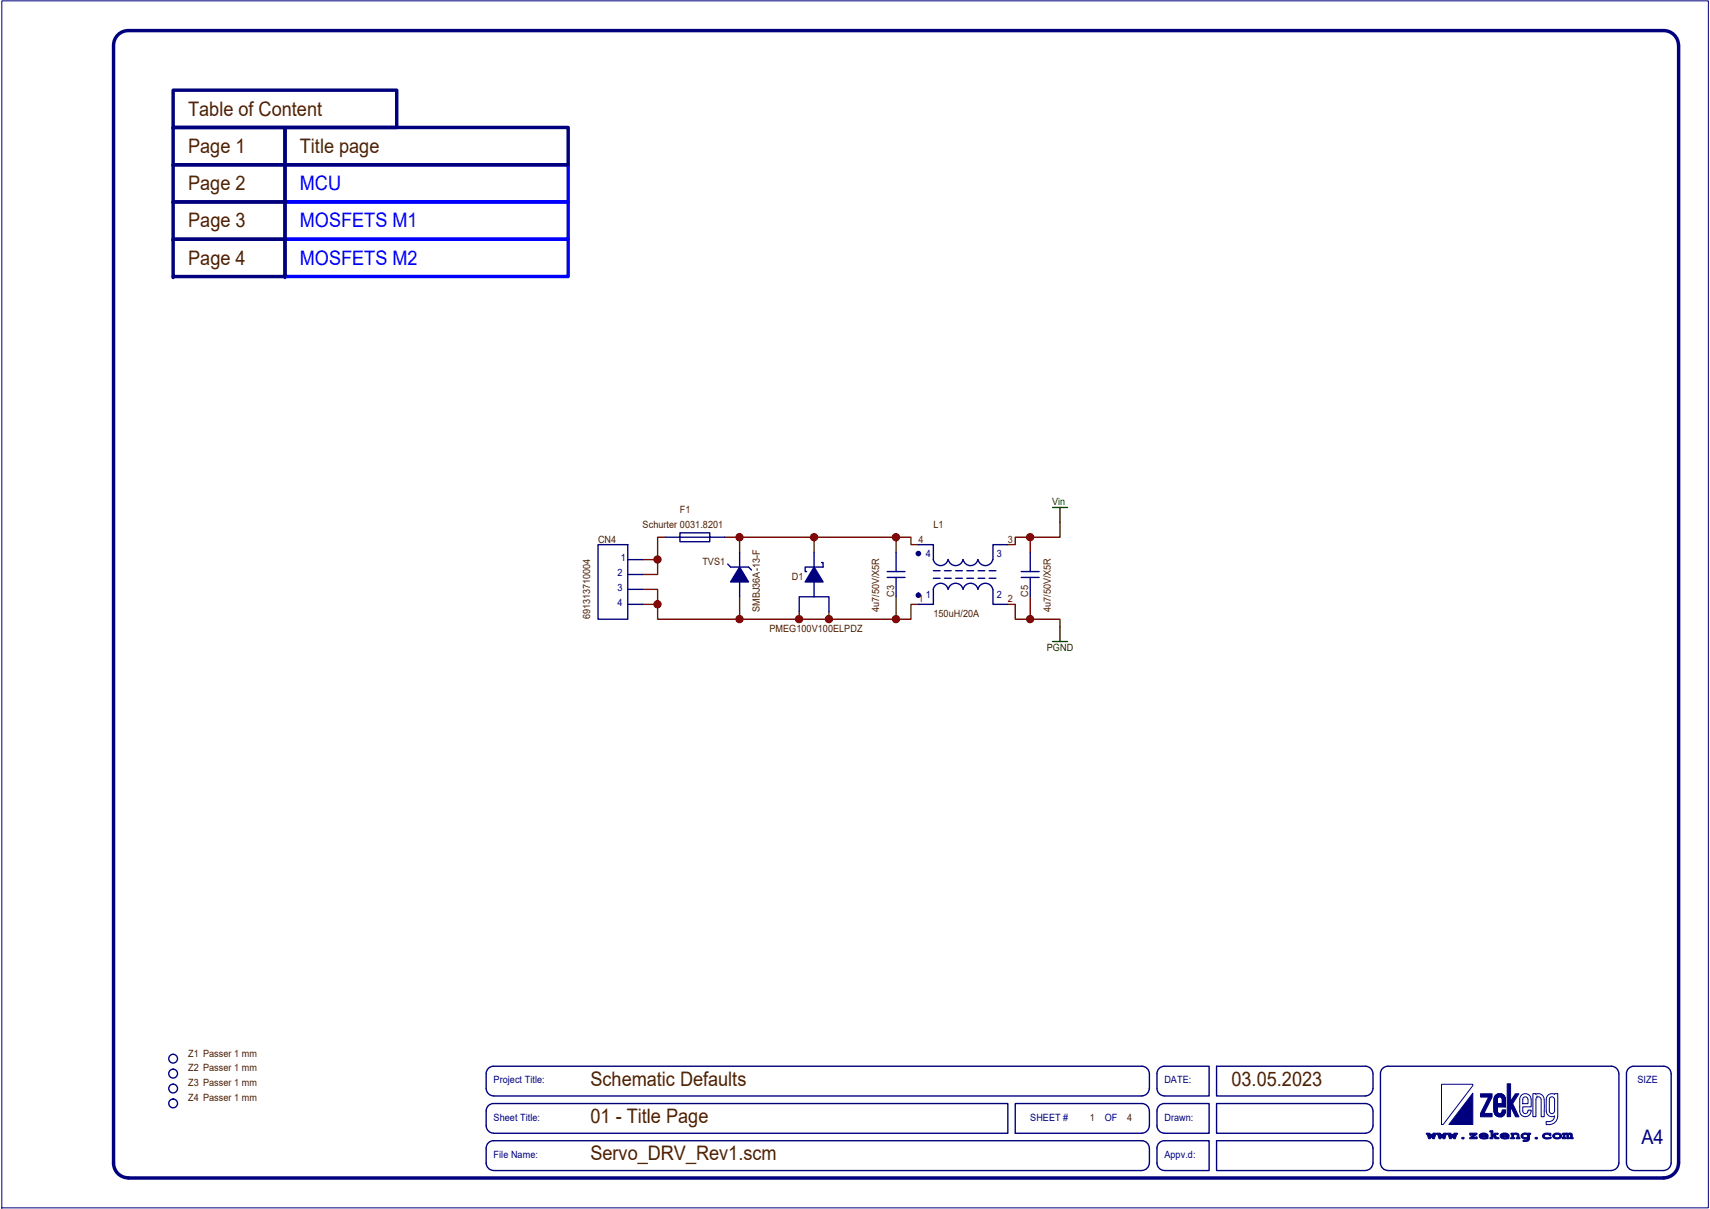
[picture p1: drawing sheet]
<svg xmlns="http://www.w3.org/2000/svg" width="297mm" height="210mm" viewBox="0 0 297 210" stroke-linecap="round" stroke-linejoin="round" font-family="sans-serif">
<path d="M49.5 28.6h49.2v6.5h-49.2z" fill="none" stroke="#00f" stroke-width=".6"/>
<circle cx="49.5" cy="35.1" r=".3" fill="#00f"/>
<path d="M49.5 35.1h49.2v6.5h-49.2z" fill="none" stroke="#00f" stroke-width=".6"/>
<circle cx="49.5" cy="41.6" r=".3" fill="#00f"/>
<path d="M49.5 41.6h49.2v6.4h-49.2z" fill="none" stroke="#00f" stroke-width=".6"/>
<circle cx="49.5" cy="48" r=".3" fill="#00f"/>
<g fill="none" stroke="#7e0000" stroke-width=".24">
<path d="M111.6 97.2h2.6M114.2 97.2v2.6h-2.6M115.5 93.3h-1.3v3.9M125.9 93.3h29.8M128.5 93.3v2.6M141.4 93.3v2.6M155.7 93.3h2.5v1.3h1.3M155.7 93.3v2.6M179 93.3h-2.6v1.3h-1.3M179 93.3v2.6M184.1 90.7v2.6h-5.1M111.6 102.4h2.6v2.6"/>
<path d="M111.6 105h2.6M114.2 105v2.5h14.3M128.5 107.5h27.2M128.5 103.7v3.8M138.8 106.3v1.2M144 106.3v1.2M155.7 103.7v3.8M159.5 105h-1.3v2.5h-2.5M175.1 105h1.3v2.5h2.6M179 107.5h5.1v1.3M179 103.7v3.8"/>
</g>
<path d="M30.1 28.6h19.4v6.5h-19.4z" fill="none" stroke="#00007e" stroke-width=".6"/>
<circle cx="30.1" cy="35.1" r=".3" fill="#00007e"/>
<path d="M30.1 22.1h19.4v6.5h-19.4z" fill="none" stroke="#00007e" stroke-width=".6"/>
<circle cx="30.1" cy="28.6" r=".3" fill="#00007e"/>
<path d="M30.1 15.7h38.8v6.4h-38.8z" fill="none" stroke="#00007e" stroke-width=".6"/>
<circle cx="30.1" cy="22.1" r=".3" fill="#00007e"/>
<path d="M49.5 22.1h49.2v6.5h-49.2z" fill="none" stroke="#00007e" stroke-width=".6"/>
<circle cx="49.5" cy="28.6" r=".3" fill="#00007e"/>
<g fill="none" stroke="#00007e" stroke-width=".17">
<path d="M250.4 188.3h5.4v.3l-5.1 6.7h-.3zM259.5 193a.97 .97 0 0 0 1 1 .97 .97 0 0 0 1-1M259.5 190.9v2.1M259.5 190.9a.97 .97 0 0 1 1-1 .97 .97 0 0 1 1 1M260.1 193a.47 .47 0 0 0 .5 .4 .47 .47 0 0 0 .4-.6h.5v.2M260.1 190.9a.45 .45 0 0 1 .4-.4 .45 .45 0 0 1 .4 .4M261 190.9v.8h-.9v-.8M261.5 190.9v1.3h-1.4v.8M264 193a.98 .98 0 0 0 1 1 .98 .98 0 0 0 1-1M264 190.9v2.1M264 190.9a.98 .98 0 0 1 1-1 .98 .98 0 0 1 1 1M264.5 193a.47 .47 0 0 0 .6 .4 .47 .47 0 0 0 .3-.6h.6v.2"/>
<path d="M264.5 190.9a.45 .45 0 0 1 .5-.4 .45 .45 0 0 1 .4 .4M265.4 190.9v.8h-.9v-.8M266 190.9v1.3h-1.5v.8M266.8 190.1l.1-.1a.99 .99 0 0 1 1.3 .9M266.8 190.1v-.2h-.5v4.1h.5v-3.1M266.8 190.9a.45 .45 0 0 1 .4-.4 .45 .45 0 0 1 .5 .4M267 190.4h.1M268.2 190.9v3.1h-.5v-3.1M268.6 193a.95 .95 0 0 0 1.4 .8M268.6 190.9v2.1M268.6 190.9a.98 .98 0 0 1 1.4-.8v-.2h.6v4a1.41 1.41 0 0 1-1.4 1.4M269.1 190.9v2.1"/>
<path d="M269.1 190.9a.45 .45 0 0 1 .5-.4 .45 .45 0 0 1 .4 .4M269.2 194.8h-.6v.5h.6M270 193.8v.1a.84 .84 0 0 1-.8 .9M270 190.9v2.1a.44 .44 0 0 1-.4 .4 .44 .44 0 0 1-.5-.4"/>
</g>
<g fill="#00007e" stroke="#00007e" stroke-width=".17">
<path d="M255.8 189.9v5.4h-4.1z" fill-rule="evenodd"/>
<path d="M247.8 196.8h.5l.1 .2h-.2l.1 .3 .2-.2 .3-.1 .2 .4 .1-.4-.2-.1h.7l-.4 .9h-.3l-.2-.4-.2 .3a.3 .3 0 0 1-.4 0 .3 .3 0 0 1-.1-.4z" fill-rule="evenodd"/>
<path d="M249.6 196.8h.6v.2h-.2l.1 .3 .2-.2 .3-.1 .2 .4 .1-.4-.2-.1 .6-.1 .1 .2-.3 .3a.33 .33 0 0 1-.1 .4 .33 .33 0 0 1-.4-.1l-.1-.2-.2 .3-.3 .1z" fill-rule="evenodd"/>
<path d="M251.4 196.9h.7l-.2 .1 .1 .3 .1-.2 .3-.1 .2 .4 .1-.4h-.2l.1-.2h.5l.1 .2-.2 .1-.2 .7h-.3l-.2-.4-.2 .3-.3 .1z" fill-rule="evenodd"/>
<path d="M255.3 196.8h1.2l.1 .2-.8 .6 .7-.2 .1 .4h-1.3v-.2l.8-.6h-.4l-.3 .2z" fill-rule="evenodd"/>
<path d="M257 197a.87 .87 0 0 1 1.5 .4h-1.2l.4 .2h.8l-.2 .2a1.41 1.41 0 0 1-1.3-.2l-.1-.4zM257.3 197.2h.9a.63 .63 0 0 0-.9 0z" fill-rule="evenodd"/>
<path d="M258.8 196.4h.5l.1 .7 .2-.3 .7 .1-.1 .1-.6 .2 .7 .4 .1 .1-.7 .1v-.2l-.3-.2-.1 .4-.5-.1 .2-.2v-.9h-.2z" fill-rule="evenodd"/>
<path d="M260.7 197a.84 .84 0 0 1 .8-.2 .84 .84 0 0 1 .6 .6h-1.2l.4 .2h.8l-.1 .2a1.41 1.41 0 0 1-1.3-.2l-.1-.4zM260.9 197.2h.9a.63 .63 0 0 0-.9 0z" fill-rule="evenodd"/>
<path d="M262.5 196.9h.4a.6 .6 0 0 1 .7 0 .6 .6 0 0 1 .3 .6l.1 .1v.2l-.6-.1 .2-.2v-.3a.35 .35 0 0 0-.4-.2 .35 .35 0 0 0-.3 .2v.3l.2 .2h-.7l.2-.2v-.4z" fill-rule="evenodd"/>
<path d="M264.4 197a.92 .92 0 0 1 1-.1l.5-.1v.2l-.2 .1v.7a.76 .76 0 0 1-1.2 .4l.1-.2h.7l.1-.3a.75 .75 0 0 1-1.2-.5zM264.6 197.1v.1a.39 .39 0 0 0 .4 .4 .39 .39 0 0 0 .3-.4 .51 .51 0 0 0-.7-.1z" fill-rule="evenodd"/>
<path d="M268.1 197l.4-.2h.8l.1 .4h-.2a.5 .5 0 0 0-.5-.2 .5 .5 0 0 0-.4 .4 1.02 1.02 0 0 0 1.1 .1l.1 .2a1.22 1.22 0 0 1-1.5-.2l-.1-.3z" fill-rule="evenodd"/>
<path d="M269.9 196.9a.76 .76 0 0 1 .9-.1 .76 .76 0 0 1 .4 .7 .85 .85 0 0 1-.8 .3 .85 .85 0 0 1-.7-.6zM270.1 197.2a.45 .45 0 0 0 .4 .4 .45 .45 0 0 0 .5-.4l-.1-.1a.61 .61 0 0 0-.8 .1z" fill-rule="evenodd"/>
<path d="M271.4 196.9l.9-.1a.61 .61 0 0 1 .8 .3v.5h.2l-.1 .2h-.4l-.1-.8-.2 .1v.4l.2 .2-.1 .1h-.4l-.1-.8-.3 .1v.4l.2 .2-.5 .1-.1-.2h.1v-.5z" fill-rule="evenodd"/>
<path d="M261.8 188.2h.6v3.1l.8-1.3h.6l-1 1.7 1.1 2.3h-.6l-.9-1.8v1.8h-.6z" fill-rule="evenodd"/>
<path d="M260.2 193.9v.1h.6v-.1z" fill-rule="evenodd"/>
<path d="M260 193.8v.1h1v-.1z" fill-rule="evenodd"/>
<path d="M259.8 193.7v.1h1.4v-.1z" fill-rule="evenodd"/>
<path d="M259.7 193.5v.2h1.6v-.2z" fill-rule="evenodd"/>
<path d="M259.6 193.4v.1h1.7v-.1z" fill-rule="evenodd"/>
<path d="M259.6 193.3v.1h.7v-.1z" fill-rule="evenodd"/>
<path d="M260.7 193.3v.1h.7v-.1z" fill-rule="evenodd"/>
<path d="M259.6 193.2v.1h.5v-.1z" fill-rule="evenodd"/>
<path d="M260.9 193.2v.1h.5v-.1z" fill-rule="evenodd"/>
<path d="M259.5 193.1v.1h.6v-.1z" fill-rule="evenodd"/>
<path d="M260.9 193.1v.1h.6v-.1z" fill-rule="evenodd"/>
<path d="M259.5 193v.1h.5v-.1z" fill-rule="evenodd"/>
<path d="M261 193v.1h.5v-.1z" fill-rule="evenodd"/>
<path d="M259.5 192.9v.1h.5v-.1z" fill-rule="evenodd"/>
<path d="M261 192.9v.1h.5v-.1z" fill-rule="evenodd"/>
<path d="M259.5 192.8v.1h.5v-.1z" fill-rule="evenodd"/>
<path d="M261 192.8v.1h.5v-.1z" fill-rule="evenodd"/>
<path d="M259.5 192.7v.1h.5v-.1z" fill-rule="evenodd"/>
<path d="M259.5 192.6v.1h.5v-.1z" fill-rule="evenodd"/>
<path d="M259.5 192.5v.1h.5v-.1z" fill-rule="evenodd"/>
<path d="M259.5 192.4v.1h.5v-.1z" fill-rule="evenodd"/>
<path d="M259.5 192.2v.2h.5v-.2z" fill-rule="evenodd"/>
<path d="M259.5 192.1v.1h2v-.1z" fill-rule="evenodd"/>
<path d="M259.5 192v.1h2v-.1z" fill-rule="evenodd"/>
<path d="M259.5 191.9v.1h2v-.1z" fill-rule="evenodd"/>
<path d="M259.5 191.8v.1h2v-.1z" fill-rule="evenodd"/>
<path d="M259.5 191.7v.1h2v-.1z" fill-rule="evenodd"/>
<path d="M259.5 191.6v.1h.5v-.1z" fill-rule="evenodd"/>
<path d="M261 191.6v.1h.5v-.1z" fill-rule="evenodd"/>
<path d="M259.5 191.5v.1h.5v-.1z" fill-rule="evenodd"/>
<path d="M261 191.5v.1h.5v-.1z" fill-rule="evenodd"/>
<path d="M259.5 191.4v.1h.5v-.1z" fill-rule="evenodd"/>
<path d="M261 191.4v.1h.5v-.1z" fill-rule="evenodd"/>
<path d="M259.5 191.3v.1h.5v-.1z" fill-rule="evenodd"/>
<path d="M261 191.3v.1h.5v-.1z" fill-rule="evenodd"/>
<path d="M259.5 191.2v.1h.5v-.1z" fill-rule="evenodd"/>
<path d="M261 191.2v.1h.5v-.1z" fill-rule="evenodd"/>
<path d="M259.5 191.1v.1h.5v-.1z" fill-rule="evenodd"/>
<path d="M261 191.1v.1h.5v-.1z" fill-rule="evenodd"/>
<path d="M259.5 190.9v.2h.5v-.2z" fill-rule="evenodd"/>
<path d="M261 190.9v.2h.5v-.2z" fill-rule="evenodd"/>
<path d="M259.5 190.8v.1h.5v-.1z" fill-rule="evenodd"/>
<path d="M261 190.8v.1h.5v-.1z" fill-rule="evenodd"/>
<path d="M259.5 190.7v.1h.6v-.1z" fill-rule="evenodd"/>
<path d="M260.9 190.7v.1h.6v-.1z" fill-rule="evenodd"/>
<path d="M259.5 190.6v.1h.6v-.1z" fill-rule="evenodd"/>
<path d="M260.9 190.6v.1h.5v-.1z" fill-rule="evenodd"/>
<path d="M259.6 190.5v.1h.6v-.1z" fill-rule="evenodd"/>
<path d="M260.8 190.5v.1h.6v-.1z" fill-rule="evenodd"/>
<path d="M259.6 190.4v.1h1.8v-.1z" fill-rule="evenodd"/>
<path d="M259.7 190.3v.1h1.6v-.1z" fill-rule="evenodd"/>
<path d="M259.8 190.2v.1h1.4v-.1z" fill-rule="evenodd"/>
<path d="M259.9 190.1v.1h1.2v-.1z" fill-rule="evenodd"/>
<path d="M260.1 190v.1h.8v-.1z" fill-rule="evenodd"/>
<path d="M257.2 190h2v.5l-1.4 2.9h1.4v.6h-2v-.6l1.4-2.9h-1.4z" fill-rule="evenodd"/>
<circle cx="254.2" cy="197.7" r=".18"/>
<circle cx="266.9" cy="197.7" r=".18"/>
</g>
<path d="M30.1 35.1h19.4v6.5h-19.4z" fill="none" stroke="#00007e" stroke-width=".6"/>
<circle cx="30.1" cy="41.6" r=".3" fill="#00007e"/>
<path d="M30.1 41.6h19.4v6.4h-19.4z" fill="none" stroke="#00007e" stroke-width=".6"/>
<circle cx="30.1" cy="48" r=".3" fill="#00007e"/>
<g fill="#7e0000" stroke="#7e0000" stroke-width=".17">
<circle cx="114.2" cy="97.2" r=".64"/>
<circle cx="114.2" cy="104.9" r=".64"/>
<circle cx="178.9" cy="93.3" r=".64"/>
<circle cx="155.6" cy="93.3" r=".64"/>
<circle cx="155.6" cy="107.5" r=".64"/>
<circle cx="178.9" cy="107.5" r=".64"/>
<circle cx="138.8" cy="107.5" r=".64"/>
<circle cx="144" cy="107.5" r=".64"/>
<circle cx="128.5" cy="107.5" r=".64"/>
<circle cx="141.4" cy="93.3" r=".64"/>
<circle cx="128.5" cy="93.3" r=".64"/>
</g>
<path d="M291.6 7.9a2.58 2.58 0 0 0-2.6-2.6h-266.7a2.57 2.57 0 0 0-2.6 2.6v194.1M291.6 7.9v194.1M19.7 202a2.58 2.58 0 0 0 2.6 2.6h266.7a2.63 2.63 0 0 0 2.6-2.6" fill="none" stroke="#00007e" stroke-width=".6"/>
<g fill="none" stroke="#00007e" stroke-width=".24">
<path d="M103.9 94.6h5.1v12.9h-5.1zM109 97.2h2.6M109 99.8h2.6M115.5 93.3h2.6v-.8h5.2v.8h2.6M118.1 93.3h5.2v.8h-5.2zM126.4 98l.5 .5h3.1l.5 .5M128.5 95.9v2.6M141.4 95.9v2.6M142.7 97.7h.3v.8h-3.1v.8h.2M154.1 99.3h3.1M155.7 95.9v3.4M159.5 94.6h2.6v2.6a1.3 1.3 0 0 0 1.3 1 1.3 1.3 0 0 0 1.3-1"/>
<path d="M162.1 99.1h1.2M164.1 99.1h1.1M164.7 97.2a1.3 1.3 0 0 0 1.3 1 1.3 1.3 0 0 0 1.3-1 1.32 1.32 0 0 0 1.3 1 1.32 1.32 0 0 0 1.3-1M166 99.1h1.2M168 99.1h1.1M169.9 97.2a1.3 1.3 0 0 0 1.3 1 1.3 1.3 0 0 0 1.2-1M169.9 99.1h1.2M171.8 99.1h1.2M175.1 94.6h-2.6v2.6M177.4 99.3h3.1M179 95.9v3.4M109 102.4h2.6"/>
<path d="M109 105h2.6M128.5 101.1v2.6M141.4 101.1v2.6h-2.6v2.6M141.4 103.7h2.6v2.6M154.1 100.3h3.1M155.7 100.3v3.4M162.1 100.4h1.2M164.1 100.4h1.1M164.7 102.3a1.31 1.31 0 0 0-1.3-1 1.31 1.31 0 0 0-1.3 1v2.7h-2.6M164.7 102.3a1.31 1.31 0 0 1 1.3-1 1.31 1.31 0 0 1 1.3 1 1.32 1.32 0 0 1 1.3-1 1.32 1.32 0 0 1 1.3 1M166 100.4h1.2M168 100.4h1.1"/>
<path d="M169.9 102.3a1.31 1.31 0 0 1 1.3-1 1.31 1.31 0 0 1 1.2 1M169.9 100.4h1.2M171.8 100.4h1.2M172.5 102.4v2.6h2.6M177.4 100.3h3.1M179 100.3v3.4M84.5 189a1.29 1.29 0 0 0 1.2 1.3l112.7 .1M84.5 195.5a1.29 1.29 0 0 0 1.2 1.3h89.4v-5.1h-89.4a1.27 1.27 0 0 0-1.2 1.2v2.6M198.3 191.7a1.29 1.29 0 0 1 1.3 1.2M198.3 185.2a1.29 1.29 0 0 1 1.3 1.3M198.3 198.1a1.3 1.3 0 0 1 1.3 1.3M198.4 191.7h-22v5.1h22"/>
<path d="M198.4 185.2h-112.7a1.27 1.27 0 0 0-1.2 1.3v2.6M198.4 198.1h-112.7a1.28 1.28 0 0 0-1.2 1.3v2.6M199.6 195.5a1.31 1.31 0 0 1-1.3 1.3M199.6 189a1.31 1.31 0 0 1-1.3 1.3M199.7 193v2.5M199.7 186.5v2.6M199.7 199.4v2.6M201 189a1.29 1.29 0 0 0 1.2 1.3M201 195.5a1.29 1.29 0 0 0 1.2 1.3M202.2 185.2a1.27 1.27 0 0 0-1.2 1.3v2.6M202.2 191.7a1.27 1.27 0 0 0-1.2 1.2v2.6M202.2 198.1a1.28 1.28 0 0 0-1.2 1.3v2.6"/>
<path d="M202.3 185.2h7.7v5.2h-7.7M202.3 191.7h7.7v5.1h-7.7M202.3 198.1h7.7v5.2h-7.7M238.5 189a1.34 1.34 0 0 1-1.3 1.4h-25.9v-5.2h25.9a1.29 1.29 0 0 1 1.3 1.3v2.6M238.5 195.5a1.34 1.34 0 0 1-1.3 1.3h-25.9v-5.1h25.9a1.29 1.29 0 0 1 1.3 1.2v2.6M279.9 185.2a1.29 1.29 0 0 1 1.3 1.3M279.9 185.2h-38.8a1.28 1.28 0 0 0-1.3 1.3v15.5M281.2 186.5v15.5M283.8 185.2a1.27 1.27 0 0 0-1.3 1.3v15.5M283.8 185.2h5.2a1.29 1.29 0 0 1 1.3 1.3M290.3 186.5v15.5M84.5 202a1.29 1.29 0 0 0 1.2 1.3"/>
<path d="M85.7 203.3h112.7M199.6 202a1.31 1.31 0 0 1-1.3 1.3M201 202a1.29 1.29 0 0 0 1.2 1.3M238.5 202a1.31 1.31 0 0 1-1.3 1.3M238.5 202v-2.6a1.3 1.3 0 0 0-1.3-1.3h-25.9v5.2h25.9M239.8 202a1.3 1.3 0 0 0 1.3 1.3M241.1 203.3h38.8M281.2 202a1.31 1.31 0 0 1-1.3 1.3M282.5 202a1.29 1.29 0 0 0 1.3 1.3M283.8 203.3h5.2M290.3 202a1.31 1.31 0 0 1-1.3 1.3"/>
<circle cx="30.1" cy="191.6" r=".76"/>
<circle cx="30.1" cy="189.1" r=".76"/>
<circle cx="30.1" cy="183.9" r=".76"/>
<circle cx="30.1" cy="186.5" r=".76"/>
</g>
<path d="M.3 .1h296.5v209.7h-296.5zM.3 209.8h.1" fill="none" stroke="#00007e" stroke-width=".17"/>
<path d="M182.8 88.1h2.6M184.1 88.1v2.6M182.8 111.4h2.6M184.1 108.8v2.6" fill="none" stroke="#004800" stroke-width=".24"/>
<g fill="#00007e" stroke="#00007e" stroke-width=".24">
<path d="M128.5 98.5l1.5 2.6h-3.1z" fill-rule="evenodd"/>
<path d="M141.4 98.5l1.6 2.6h-3.1z" fill-rule="evenodd"/>
</g>
<path d="M159.3 96h.4v.3h-.4zM159.3 103.2h.4v.4h-.4z" fill="none" stroke="#00007e" stroke-width=".48"/>
<g font-size="3.5" fill="#482400">
<text x="32.7" y="20.1">Table of Content</text>
<text x="32.7" y="26.5">Page 1</text>
<text x="52.1" y="26.5">Title page</text>
<text x="32.7" y="33">Page 2</text>
<text x="32.7" y="39.5">Page 3</text>
<text x="32.7" y="46">Page 4</text>
<text x="102.6" y="188.6">Schematic Defaults</text>
<text x="213.9" y="188.6">03.05.2023</text>
<text x="102.6" y="195">01 - Title Page</text>
<text x="102.6" y="201.5">Servo_DRV_Rev1.scm</text>
</g>
<g font-size="3.5" fill="#00f">
<text x="52.1" y="33">MCU</text>
<text x="52.1" y="39.5">MOSFETS M1</text>
<text x="52.1" y="46">MOSFETS M2</text>
</g>
<text font-size="3.5" fill="#00007e" x="285.1" y="198.6">A4</text>
<g font-size="1.7" fill="#482400">
<text x="118.1" y="89">F1</text>
<text x="103.9" y="94.2">CN4</text>
<text x="111.6" y="91.6">Schurter 0031.8201</text>
<text x="162.1" y="91.6">L1</text>
<text x="122" y="98.1">TVS1</text>
<text x="137.5" y="100.7">D1</text>
<text x="102.5" y="107.5" transform="rotate(-90 102.5 107.5)">691313710004</text>
<text x="132" y="106.3" transform="rotate(-90 132 106.3)">SMBJ36A-13-F</text>
<text x="152.7" y="106.3" transform="rotate(-90 152.7 106.3)">4u7/50V/X5R</text>
<text x="155.3" y="103.7" transform="rotate(-90 155.3 103.7)">C3</text>
<text x="162.1" y="107.2">150uH/20A</text>
<text x="178.6" y="103.7" transform="rotate(-90 178.6 103.7)">C5</text>
<text x="182.5" y="106.3" transform="rotate(-90 182.5 106.3)">4u7/50V/X5R</text>
<text x="133.6" y="109.7">PMEG100V100ELPDZ</text>
<text x="32.7" y="183.5">Z1 Passer 1 mm</text>
<text x="32.7" y="186.1">Z2 Passer 1 mm</text>
<text x="32.7" y="188.7">Z3 Passer 1 mm</text>
<text x="32.7" y="191.3">Z4 Passer 1 mm</text>
<text x="189.3" y="194.6">1</text>
<text x="195.8" y="194.6">4</text>
</g>
<g font-size="1.7" fill="#004800">
<text x="182.7" y="87.8">Vin</text>
<text x="181.8" y="113.1">PGND</text>
</g>
<g font-size="1.7" fill="#7e0000">
<text x="159.5" y="94.2">4</text>
<text x="175.1" y="94.2">3</text>
<text x="159.5" y="104.6">1</text>
<text x="175.1" y="104.6">2</text>
</g>
<g font-size="1.7" fill="#00007e">
<text x="107.3" y="100.1">2</text>
<text x="107.8" y="97.5">1</text>
<text x="160.8" y="96.8">4</text>
<text x="173.1" y="96.8">3</text>
<text x="107.3" y="102.6">3</text>
<text x="107.3" y="105.2">4</text>
<text x="160.8" y="103.9">1</text>
<text x="173.1" y="103.9">2</text>
<text x="85.7" y="188.2">Project Title:</text>
<text x="202.3" y="188.2">DATE:</text>
<text x="284.5" y="188.2">SIZE</text>
<text x="85.7" y="194.6">Sheet Title:</text>
<text x="179" y="194.6">SHEET #</text>
<text x="191.9" y="194.6">OF</text>
<text x="202.3" y="194.6">Drawn:</text>
<text x="85.7" y="201.1">File Name:</text>
<text x="202.3" y="201.1">Appv.d:</text>
</g>
</svg>
